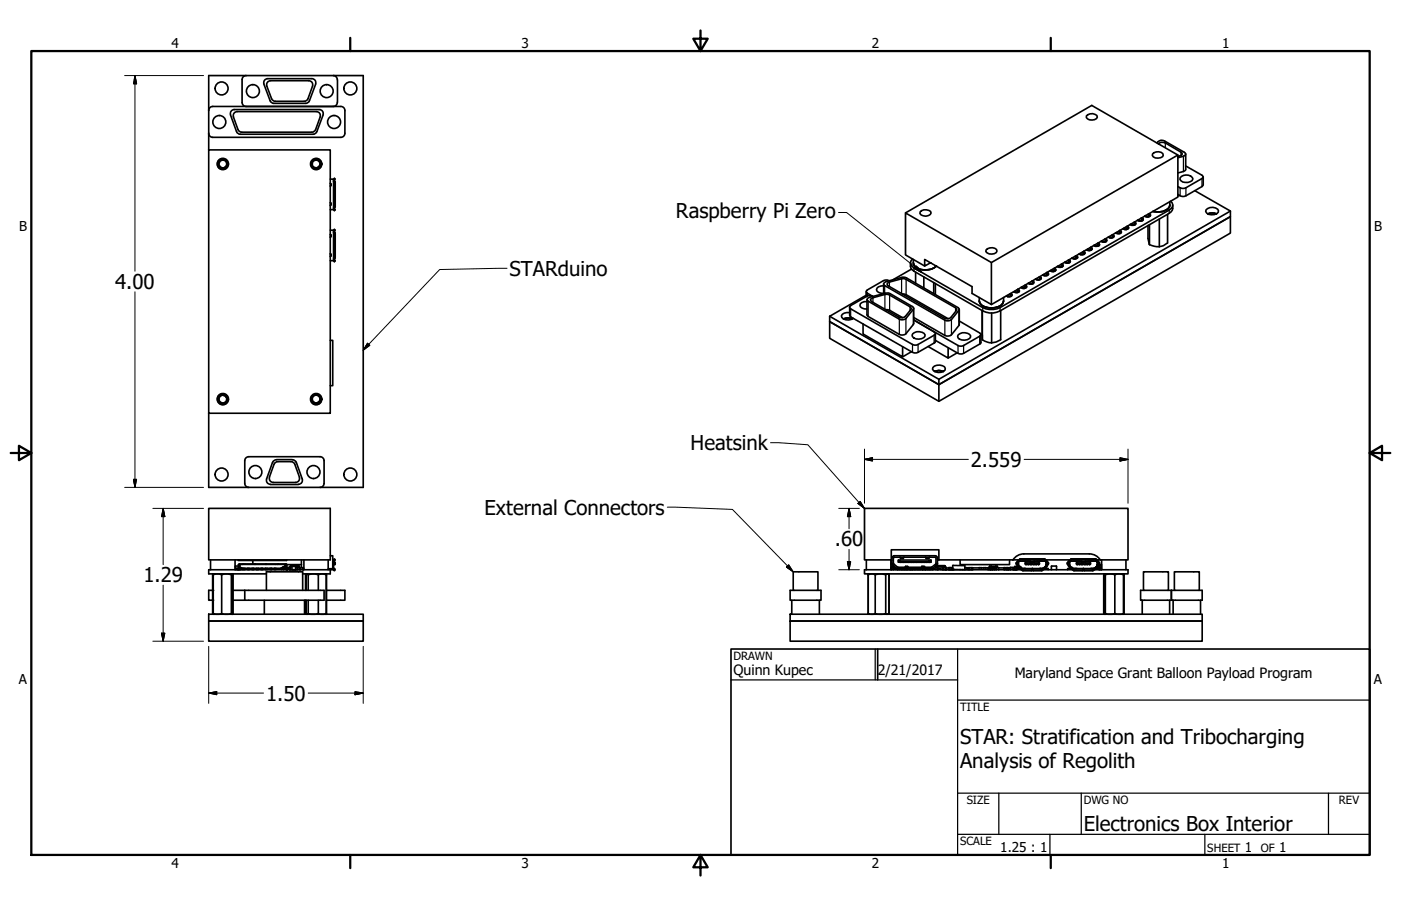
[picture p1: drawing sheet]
<svg xmlns="http://www.w3.org/2000/svg" width="432mm" height="279mm" viewBox="0 0 432 279" stroke-linecap="round" stroke-linejoin="round" font-family="sans-serif">
<!-- layer: Visible (ANSI) -->
<g fill="none" stroke="#000" stroke-width=".51">
<path d="M65.5 32.8h39.5M65.6 32.8a1.24 1.24 0 0 0-1.3 1.3M71.1 35.5l1.8 5.1 .5 .6 .7 .2M71.1 35.4a1.24 1.24 0 0 1 1.1-1.6h26.2a1.24 1.24 0 0 1 1.2 1.6M73.3 39.9l-1.3-3.8a1.24 1.24 0 0 1 1.1-1.7h24.4a1.24 1.24 0 0 1 1.2 1.7l-1.4 3.8M73.4 40l.4 .5 .7 .3M75.9 23.3a1.24 1.24 0 0 0-1.3 1.3v7a1.24 1.24 0 0 0 1.3 1.2M81.3 26l1.9 5.1M81.4 25.9a1.24 1.24 0 0 1 1.1-1.6h13.6a1.24 1.24 0 0 1 1.2 1.6M82.2 26.5l1.7 4.3 .9 .4h9.3l.8-.8 1.4-3.9M83.3 31.1l.4 .6 .7 .2M83.4 24.9a1.24 1.24 0 0 0-1.2 1.7"/>
<path d="M83.4 24.9h11.8a1.24 1.24 0 0 1 1.1 1.7M97.3 40l-.5 .5-.7 .3h-21.6M97.3 26l-1.9 5.1-.8 .7-10.2 .1M99.6 35.5l-1.9 5.1-.5 .6-.7 .2M102.7 23.3a1.24 1.24 0 0 1 1.2 1.2M103.9 31.6a1.24 1.24 0 0 1-1.2 1.2M104 24.6v7M105.1 32.8a1.24 1.24 0 0 1 1.2 1.3M106.3 34.1v7M334.8 35.8a2.39 2.39 0 0 1 3.3-.2l.1 .5a2.12 2.12 0 0 1-3.4 .2zM64.3 46.2h37.5v81.2h-37.5zM64.3 46.2v-22.9h47.7v127h-47.7v-22.9"/>
<path d="M64.3 41.1a1.24 1.24 0 0 0 1.3 1.3M65.5 42.4h39.5M67.6 51l.6 .7M69.8 51.6l-1 .5M69.8 51.6a1.32 1.32 0 0 1-2.2-.5 1.32 1.32 0 0 1 1.6-1.6 1.22 1.22 0 0 1 .6 1.6 1.22 1.22 0 0 1-1.6 .6 1.32 1.32 0 0 0 1.6-.7 1.32 1.32 0 0 0-.6-1.7 1.32 1.32 0 0 0-1.7 .4 1.53 1.53 0 0 0 1.3 2.4M74.1 41.4h22.4M98 51.6l-.9 .1M98.7 51.5a1.47 1.47 0 0 1-2.1 .5 1.47 1.47 0 0 1-.4-2 1.47 1.47 0 0 1 2-.5 1.25 1.25 0 0 1-.2 2.1 1.21 1.21 0 0 0 0-2 1.21 1.21 0 0 0-1.9 .7 1.21 1.21 0 0 0 1.4 1.5 1.31 1.31 0 0 0 1.5-1.4l-.3 1.1M101.8 56.5l.2 .3-.2 .6M101.8 55.2h1v.7M101.8 56.6v.7M102.8 55.9l.5 .1-.1 7.9h-.4z"/>
<path d="M102.8 55.2l.3-.2 .2 .2-.5 .4M102.9 55.9l.2 .3v7.5l-.2 .2M106.3 41.1a1.24 1.24 0 0 1-1.2 1.3M355.2 47.5a2.28 2.28 0 0 1 3.2-.1l.1 .5a2.08 2.08 0 0 1-3.3 0zM356.9 43.7l-.3 .4M357.1 44.3v.1M359 43.5l6.1 3.5M359.2 44.1l5.1 3.1 .1 .4-.3 .3-1.1 .4M363 47.8l-26.5-15.3-57.4 33.2M364.1 54.4a2.36 2.36 0 0 1 3.6 .8 2.4 2.4 0 0 1-4 .1zM364.7 48.2l-1.7 .4M364.7 52.9l-1.7 .4"/>
<path d="M365.4 51.2l5.4 3.2v.3l-.3 .4-5 2.8a2.29 2.29 0 0 1-2.5-.4M368.2 58.8l11 6.3v1.7l-89.8 51.8 89.8-51.8v5.1l-89.8 51.9M370.8 57l-.3 .5-5 2.9a2.16 2.16 0 0 1-2.5-.5M101.8 78.2l.2 .3-.2 .6M101.8 72.3l.2 .2-.2 .7v-.9M101.8 71h1v.7M101.8 62.5l.2 .2-.2 .7v-.9M101.8 78.3v.8M101.8 64.6h1M102.8 79.7v.7l.3 .3 .2-.2-.5-.5M102.8 71.7l.5 .1-.1 7.9h-.4zM102.8 71l.3-.3 .2 .2-.5 .5"/>
<path d="M102.8 63.9v.7l.3 .4 .2-.3-.5-.4M102.9 71.7l.2 .2v7.5l-.2 .3M283.6 65.3a2.39 2.39 0 0 1 3.2-.1l.2 .5a2.09 2.09 0 0 1-3.5 .1zM303.9 77.1a2.39 2.39 0 0 1 3.2-.1l.2 .5a2.19 2.19 0 0 1-3.5 .1zM331.4 79l.4 .2-.3 .5-.9-.3M331.7 78.9l.5 .5a1.22 1.22 0 0 1-1.8 .2M333.7 77.7l.3 .2-.3 .5-.8-.2M333.9 77.5l.5 .6a1.28 1.28 0 0 1-1.8 .2M335.9 76.4l.4 .2v.3l-.8 .2-.3-.3M336.2 76.3l.4 .5a1.22 1.22 0 0 1-1.7 .2M338.2 75.1l.3 .2-.3 .5-.8-.2M338.4 75l.5 .5a1.28 1.28 0 0 1-1.8 .2"/>
<path d="M340.4 73.8l.4 .5-.4 .2-.8-.2M340.7 73.7l.4 .5a1.22 1.22 0 0 1-1.7 .2M342.6 72.5l.4 .2v.3l-.4 .2-.7-.2M342.9 72.4l.4 .6a1.14 1.14 0 0 1-1.7 .1M344.9 71.2l.3 .5-.3 .2-.8-.2M345.1 71.1l.5 .5a1.28 1.28 0 0 1-1.7 .2M347.2 69.9l.3 .2v.3l-.8 .2-.4-.2M347.4 69.8l.5 .6a1.22 1.22 0 0 1-1.8 .1M349.4 68.6l.4 .2v.3l-.4 .2-.8-.2M349.6 68.5l.4 .2 .1 .3a1.22 1.22 0 0 1-1.7 .2M351.7 67.3l.3 .2v.3l-.3 .2-.9-.2M351.9 67.2l.4 .2 .1 .4a1.28 1.28 0 0 1-1.8 .1"/>
<path d="M353.8 69.5v4l.5 1.9M353.9 66l.4 .2v.3l-.4 .2-.8-.2M354.1 65.9l.4 .2 .1 .4a1.14 1.14 0 0 1-1.7 .1M354.3 75.4l1.5 .5 1.5 .2M354.3 69.3v6.1M357.3 67.6v8.5M359.9 66.1v8.8a4.3 4.3 0 0 1-2.6 1.2M360.6 62.2a2.72 2.72 0 0 1-3.2 3.1l-2.1-.1M360.8 62a1.54 1.54 0 0 1 .6 1.5 1.54 1.54 0 0 1-1 1.3l-52.2 30.1a6.2 6.2 0 0 1-5.3 0l-21.2-12.3a1.6 1.6 0 0 1-.5-2.7M361.4 64.3l-.1 .5-.9 1-52.2 30.1a5.7 5.7 0 0 1-5.3 0l-21.2-12.3-1-.9-.1-.6M363.4 60.2l-.4 .3M371.7 64.7a2.47 2.47 0 0 1 3.8 .3 1.69 1.69 0 0 1-2.1 1.2l-1.5-.5-.3-.5z"/>
<path d="M372.2 66a2.96 2.96 0 0 1 2.7 0M379.2 65.1l-89.8 51.9v1.6l-33.7-19.4M101.8 80.4h1M255.7 99.2l33.7 19.4v5.2l-33.7-19.5zM255.7 97.5v1.7M255.7 97.5l33.7 19.5M260 98.4a3.1 3.1 0 0 1 2.7 0M261.9 96.4a2.19 2.19 0 0 0-2.6 1 2.02 2.02 0 0 0 3.1 1.1l.6-.3M262.2 97.7l19 10.9M266 99.9v3.1l12.2 7v-3.1M267 91.1l-11.3 6.4M267.2 93a1.73 1.73 0 0 0-2.2 1.2 1.87 1.87 0 0 0 2.2 1.1"/>
<path d="M267.6 92.9l9.6 5.5M267.6 97.6l9.6 5.5M268.7 93l8.3 4.8M272.4 88.1a1.85 1.85 0 0 0-2.3 1.2 1.9 1.9 0 0 0 2.3 1.2M272.7 88.1l18.5 10.6M272.7 90.8l-3.7 1M272.9 90.4l-4.9 1.3M273.7 88.1l17.3 10M274.1 86.6a1.8 1.8 0 0 0-1.8 0l-5.3 3.1v.4l.3 .3 1.7 1a1.97 1.97 0 0 0-1.9 0l-4.9 2.8-.3 .4v.3l19.8 11.5 1.3-.2 4.9-2.8 .4-.3v-.4l-6.7-4 14.2 8 1.2-.1 5.3-3.2v-.4l-.4-.3-6.2-3.7M274.2 95.7l4 2.3M274.2 91l6.3 3.6M274.3 90.6l6.9 4"/>
<path d="M277.9 86l-3.8 1M278 85.5l-5 1.4M279.3 90.9l12.9 7.4M279.3 86.2l15.2 8.7M279.4 85.7l15.9 9.2M280.7 95.4l-1.7 2.2M280.9 83l-5.8 3.4M281.5 80a2.52 2.52 0 0 0 2.3 3.1 5.6 5.6 0 0 0 4.8-1.1M281.5 95.4l-2.3 2.8M281.6 97.9l9.6 5.5M282.2 83.9v3.4M284.7 85.4v3.4"/>
<path d="M286.8 81l-1.8 1v-2l14.6 8.4v2.1l6 3.4v-12.9l-26.5-15.3v12.9l5.9 3.4M287.8 87.1v3.5M288.3 87.4v3.4M294.8 95.8l-1.7 2.1M295.5 95.7l-2.3 2.9M301.8 91.8a2.52 2.52 0 0 0 2.6 3.1 4.9 4.9 0 0 0 4.7-1.4l.2-1.7M302.7 95.8l.1 9M305.6 81l57.4-33.2v13l-57.4 33.1M305.6 96.5v9.2M308.4 95.8v9l-1.4 .7-1.4 .2M311.2 90.7l.4 .2v.2l-.3 .2-.8-.2M311.5 90.6l.3 .1 .1 .4a1.22 1.22 0 0 1-1.7 .1"/>
<path d="M313.5 89.3l.3 .2v.4l-.3 .1-.8-.1M313.7 89.2l.5 .6a1.28 1.28 0 0 1-1.8 .2M315.7 88.1l.4 .2v.2l-.4 .2-.8-.2M316 87.9l.4 .2v.4a1.14 1.14 0 0 1-1.7 .1M317.9 86.7l.4 .2v.3l-.3 .2-.8-.2M318.2 86.6l.4 .6a1.22 1.22 0 0 1-1.7 .2M320.2 85.5l.3 .2-.3 .5-.8-.3M320.4 85.3l.5 .3v.3a1.21 1.21 0 0 1-1.7 .1M322.5 84.2l.3 .2v.2l-.3 .2-.9-.2M322.7 84l.5 .6a1.22 1.22 0 0 1-1.8 .2M324.7 82.9l.4 .2v.3l-.4 .2-.8-.3M324.9 82.7l.5 .6a1.31 1.31 0 0 1-1.7 .2"/>
<path d="M327 81.6l.3 .2-.3 .4-.9-.2M327.2 81.5l.4 .2 .1 .3a1.37 1.37 0 0 1-1.8 .2M329.2 80.3l.4 .2v.3l-.4 .2-.8-.2M329.4 80.1l.5 .6a1.22 1.22 0 0 1-1.7 .2M101.8 105h.8v13.9h-.8M280.9 108.5l-2.7 1.5M281.3 102.9a2.66 2.66 0 0 1 3.8 .4 1.6 1.6 0 0 1-1.9 1.3 1.7 1.7 0 0 1-2.1-1.2zM281.5 100.1l-2.3 2.8M286.1 106.9l6.1 3.5v-3.1M287.5 113.3a2.47 2.47 0 0 1 3.8 .3v.5l-.5 .5a3.1 3.1 0 0 0-2.8 0 3.1 3.1 0 0 1 2.8 0 2.62 2.62 0 0 1-3.4-.7zM287.9 105.8l-4.9 2.8M288.3 105l7 4"/>
<path d="M295 108.8l-2.8 1.6M295.3 103.3a2.66 2.66 0 0 1 3.8 .3 1.6 1.6 0 0 1-1.9 1.3 1.7 1.7 0 0 1-2.1-1.2zM295.5 100.4l-2.3 2.9M301.9 106.1l-4.9 2.9M302.7 102.9l.1 1.9M302.8 104.8l1.4 .7 1.4 .2M68.4 121.5a1.46 1.46 0 0 1 1.8 1.1 1.46 1.46 0 0 1-1 1.8 1.46 1.46 0 0 1-1.8-1.1l.2-.9a1.17 1.17 0 0 1 1.4-.5 1.22 1.22 0 0 0-1.4 1.4 1.22 1.22 0 0 0 1.8 .8 1.22 1.22 0 0 0 .1-2 1.45 1.45 0 0 0-2.1 .1M68.4 121.6l-1 .6M69 122l.7 .5M96.3 122.2a1.31 1.31 0 0 1 2.2 .1 1.31 1.31 0 0 1-1 2 1.21 1.21 0 0 0 1.1-1.6 1.21 1.21 0 0 0-1.8-.7 1.21 1.21 0 0 0-.2 2 1.37 1.37 0 0 0 2.3-.5 1.5 1.5 0 0 1-2.1 .9 1.5 1.5 0 0 1-.5-2.2zM96.7 124l.8 .3M64.3 156.8h37.5v15.9h-37.5z"/>
<path d="M82.2 147.7a1.24 1.24 0 0 0 1.1 1.7M83.3 149.4h8.7M84 142.6l-1.8 5.1M85.2 141.8l-.7 .2-.5 .6M85.2 141.7h4.9M85.6 142.4l-.7 .2-.4 .6-1.4 3.9a1.24 1.24 0 0 0 1.1 1.7h6.9M85.7 142.4h4l.7 .2 .5 .6 1.4 3.9a1.24 1.24 0 0 1-1.2 1.7M90.1 141.8l.7 .2 .5 .6M91.3 142.6l1.8 5.1a1.24 1.24 0 0 1-1.1 1.7M98.6 140.8a1.24 1.24 0 0 1 1.3 1.3l-.1 7.4a1.24 1.24 0 0 1-1.2 .8M98.7 140.8h-22a1.24 1.24 0 0 0-1.3 1.3l.1 7.4a1.24 1.24 0 0 0 1.2 .8M64.9 172.7v3"/>
<path d="M65.5 177.2v12M65.7 177.2a3.5 3.5 0 0 1 2.6 0M65.7 177.2h-.2M65.7 177.2v12M65.8 177l-.3 .2M65.8 177l-.1 .2M68.3 177.2a4.5 4.5 0 0 1 3 0M68.3 177.2v12M71.3 177.2l.2-.2 .2 .2v12l-.1 .2-.3-.2M71.3 177.2v12M71.5 177l.3 .2v12l-.2 .2M72.5 172.7v3"/>
<path d="M72.5 175.6h.1M72.5 174.6v1M72.5 174.6v.1M72.6 174.6h.9M73.2 175.6v.1M73.2 175.3h-.3v.4M73.4 172.7v.1h14.9v-.1M73.5 175.3h-.3v.3h.4M73.5 175.5v.1M73.5 175.6h.1M73.5 175.5l.1 .2M73.7 174.2l.1 1.4"/>
<path d="M73.7 174.1v.1M73.8 174.1l-.1 .1M73.8 173.9l-.3 .3v1.3M73.8 173.9h14.3l.4 .3M73.8 175.6l.4 .1M73.8 175.3h.6M73.9 174.1l-.1 1.2v-1.2h1.1M73.9 175.1h.5v.2M74.4 175.3h.3v.4M74.7 175.3h10.3M74.9 173.9l3.6 .2M75 175.3v.4"/>
<path d="M75 175.6h.4M75.4 175.3v.4M76.4 175.3v.4M76.4 175.6h.4M76.8 175.3v.4M77.7 175.3v.4M77.7 175.6h.5M77.9 172.8v1.1M78.2 175.3v.4M78.5 173.9h.2M78.7 174.1h3.2M79.1 175.3v.4"/>
<path d="M79.1 175.6h.5M79.6 175.3v.4M80.5 175.3v.4M80.5 175.6h.4M80.9 175.3v.4M81.9 173.9l.2 .2M81.9 175.3v.4M81.9 175.6h.4M82.1 173.9l3.6 .2M82.3 175.3v.4M83.2 175.3v.4M83.2 175.6h.5"/>
<path d="M83.7 175.3v.4M84.6 175.3v.4M84.6 175.6h.4M85 175.3h3M85 175.3v.4M85.7 173.9l2.4 .2M87.2 175.1v-.3h.4v.3M87.8 175.1l.2 .2M88 174.1h-.2v1h-1.1l-.1 .2M88.2 174.1v1.4l-.9 .2M88.2 174.1h-.2v1.2M88.3 175.5h-1.6v.2"/>
<path d="M88.4 175.1h.6M88.4 175h.9M88.4 174.2v1.5M88.4 174.1h4.5M88.5 175.5l-.2 .2M88.6 175.3h.6v.4v-.4zM88.6 175.3v.3zM89 175.1h.3M89 175.1v.2M89.5 175.7h.1M89.5 175.7v-1h2.1v1M89.5 174.5v.1"/>
<path d="M89.5 174.8h-.2v.9M89.6 174.5h-.1M89.6 174.4h2.5M89.9 174.6v.1M90 174.7v1h1.1v-1M91.6 174.8h.6M91.6 175.7h-.1M91.6 174.6h-1.7h-.4v.2M91.6 174.8v.2M91.7 174.6h.5v.2M91.7 174.6l-.1 1M92 174.5h.1"/>
<path d="M92.1 174.5v.1M92.2 174.8l.1 .9M92.2 174.8v.9M92.3 175.1h1v.6M92.3 175.1h.3M92.6 175.1h.1M92.6 175.7h.1M92.6 175.1v.6M92.9 172.7v2.4M93.3 175.3l.2 .3zM93.4 175.1h.1M93.4 175.7h.1"/>
<path d="M93.5 175.3h.2M93.7 172.7v3M94.2 177.2v4.9M94.4 177.1l-.2 .1M94.6 177l-.4 .2M95 177.2a4.9 4.9 0 0 1 3.1 0M95 177.2l-.3-.2-.3 .2v4.9M95 177.2v4.9M98.1 177.2a2.99 2.99 0 0 1 2.4 0M98.1 177.2v4.9M100.4 177l.2 .2v12l-.2 .2M100.5 177.1l-.2-.1 .2 .2"/>
<path d="M100.5 177.2v12M101.2 172.7v3M101.8 175.7h-37.5v1.3h17.8M101.8 171.4h.8v4h-1.4M101.8 175.7v1.3h-8.5M101.8 175.7h1M102.6 172.7h.2v3M102.8 173.4l.5 .1v.6h-.5M102.8 172.7l.3-.4 .2 .3-.5 .4M102.8 175.3l.5 .5-.2 .2-.3-.3M102.9 173.4l.2 .2-.2 .5M267 172.7v3"/>
<path d="M267.6 177.2a2.42 2.42 0 0 1 2.1 0M267.6 177.2v12M267.8 177l-.2 .2M268 177l-.3 .1M269.7 177.2a5.3 5.3 0 0 1 3.3 0M269.7 177.2v12M273 177.2l.5-.2 .5 .2M273 177.2v12M273.6 177l.4 .2M274 177.2v12M274.6 175.3h.1M274.6 173.9h.3"/>
<path d="M274.6 172.8h.3M274.6 172.7v3M274.7 172.7v-3.2h14.7v3.2M274.7 172.7h-8.3v-15.9h81.3v15.9h-8.6M274.7 172.7h.2M274.9 174.9l-.1 .3M274.9 175.7l.1-3.6 .2-.5 .4-.2h12.9l.4 .7v3.6M274.9 175l-.3 .3M274.9 175.6l-.3 .1M275 173.7l.2 .5M275.1 174.2l1.3 1.1M275.3 174.4v.4h-.4"/>
<path d="M275.3 175.2h.4M275.3 172.1v1.6M275.3 174.8v.9M275.4 174.4v.5l.4 .5h12.2l.4-.5 .1-.5M275.4 173.7l1.4 1.2h10.3l1.4-1.2M275.4 172.1l.2-.3h12.6l.3 .3v1.6M275.5 175.7v-.2h1h-.4v.2M276.3 175.2l.5 .2M276.5 175.4v.2h.8v-.2M276.6 175.6v.1M276.9 172.8l10-.1 .1 .6-10.1 .1zM277.2 171.8l.4 .5h.8l.3-.5"/>
<path d="M277.3 175.5h.1M277.4 173.3h.3M277.4 175.4v.3M277.7 175.6h.2M277.7 175.4v.3M277.7 175.6h.1M277.9 173.3h.3M277.9 175.4v.3M278.2 175.6h.2M278.2 175.4v.3M278.4 173.3h.3M278.4 175.4v.3"/>
<path d="M278.7 175.6h.2M278.7 175.4v.3M278.9 173.3h.2M278.9 175.4v.3M279 174.9l.1-.2h.7v.2M279.1 175.6h.3M279.1 175.4v.3M279.4 173.3h.3M279.4 175.4v.3M279.7 175.4v.3M279.8 173.3h.4M279.8 175.4v.3"/>
<path d="M279.8 175.6h-.1M280.2 175.5h.2M280.2 175.4v.3M280.4 173.3h.3M280.4 175.4v.3M280.7 175.4v.3l.2-.2M280.9 173.3h.3M280.9 175.4v.3M281.2 175.5h.2M281.2 175.4v.3M281.2 175.5v.2M281.4 173.3h.3"/>
<path d="M281.4 175.4v.3M281.7 175.5h.2M281.7 175.4v.3M281.9 173.3h.3M281.9 175.4v.3M282.2 175.4v.3M282.4 173.3h.3M282.4 175.4v.3M282.7 175.4v.3M282.9 173.3h.2M282.9 175.4v.3M283.1 175.4v.3"/>
<path d="M283.4 173.3h.3M283.4 175.4v.3M283.7 175.4v.3M283.8 173.3h.4M283.8 175.4v.3M284 174.9l.1-.2h.6l.1 .2M284.2 175.4v.3M284.3 175.4v.3zM284.4 173.3h.3M284.4 175.4v.3M284.7 175.4v.3M284.9 173.3h.3"/>
<path d="M284.9 175.4v.3M285.1 171.8l.3 .5h.9l.3-.5M285.2 175.4v.3M285.2 175.4v.2zM285.4 173.3h.3M285.4 175.4v.3M285.7 175.4v.3M285.9 173.3h.3M285.9 175.4v.3M286.2 175.4v.3M286.4 172.9v.3zM286.4 173.3h.3"/>
<path d="M286.4 175.4v.3M286.5 175.4v.2h.8v-.2M286.7 175.6v.1M286.8 173.4h.1M287.5 175.4v.3M287.5 175.2l-.4 .2M287.6 175.4v.3M288.4 174.6h.1M288.5 174.4l-.1 .4M288.7 174.2l-1.2 1.1M288.9 175.6l.3 .1M288.9 173.7l-.2 .5"/>
<path d="M288.9 175l.3 .3M288.9 174.6h2.4v.2h-2.8v.9M288.9 174.4h2.3M288.9 172.7h25M289.2 175.3h.8v.4M290.4 175.1h1.3M290.4 175.1v.6M290.4 175.7h.1M290.5 175.1h-.1M290.8 175.1v.6h.6v-.6M291.2 174.5h.1M291.3 174.5v.1"/>
<path d="M291.3 175.1v-.3l.2 .3M291.7 175.7h.1M291.7 175.1v.6M292.2 175.7h.1M292.2 175.1v.6M292.3 175.1h-.1M292.3 175.1h1.2M292.8 175.1h-.3v.6h.7v-.6M293.5 175.1h.1M293.5 175.7h.1M293.5 175.1v.4M293.5 175.6v.1"/>
<path d="M293.6 174.4v1.2l3.7 .1 .1-1.2M293.6 175.5l-.2 .1h.8M293.7 174.4h3.6M293.7 174.4h.1M293.8 175.7h-.1M293.8 175.6v.1M295.9 172.7v1.4h15.2v-1.4M295.9 175.6v.1M296.7 175.6v.1M297.4 175.6l.2 .1M297.4 175.1h.7M298.1 175.7h-.1"/>
<path d="M298.1 175.1v.6M298.5 175.1h-.5M298.8 175.1v.6h.7v-.6M299.8 175.1v.6M301.8 175.1h.7M302.5 175.1h.1M303.1 175.1h.1M303.1 175.1h.7M303.9 175.1h.1M304.6 175.1h-6.1v.6M305.3 175.1h.5M305.3 175.7h.1"/>
<path d="M305.3 175.1h-.8l.1 .6M305.3 175.3h.6v.3h-.6zM305.3 175.1v.2h-.3v.4M305.3 175.6v.1M305.5 174.6v.1M305.5 174.6h-.4l-.2 .5M305.6 175.1v-.5h1.2v.5M305.8 175.7h.1M305.8 175.1h.1M305.8 175.1v.2M305.8 175.6v.1M305.9 175.6v.1"/>
<path d="M305.9 175.3h.3v.4M306.6 175.1l-.1 .6M306.8 174.6h.5l.1 .5M306.9 174.6l-.1 .1M307 175.7h.1M307.1 175.1h-1.3M307.1 175.1h.7v.6M307.1 175.1v.6M307.8 175.1h.1M307.8 175.7h.1M309.3 175.1h.1M309.4 175.1h1.2"/>
<path d="M309.4 175.1h.1M309.6 175.1v.2M309.7 175.1h-1.9M309.7 175.3h.6v.3h-.6zM309.7 175.6l-.1 .1M309.7 175.3h-.3v.4M310.3 175.6l.1 .1M310.3 175.3h.3v.4M310.4 175.7h.1M310.4 175.3v-.2h.5v.6M310.6 175.1h.1M310.9 175.7h.1"/>
<path d="M310.9 175.1h.1M311.4 175h1.3M311.5 175v.7M311.5 175.1h.1M312.2 175.1h.1M312.2 175.7h.1M312.2 175.1h-1.2v.6M312.2 175.1v.6M312.4 175.7h.1M312.4 175.1h.1M312.7 175.1v.6h.6v-.4h1M312.7 175.1h.2"/>
<path d="M312.8 174.7l-.1 .4M312.8 174.7h.8M313.2 174.7v.4M313.2 173.5l.7-.1v.7h-.7zM313.3 175.1v.2M313.3 175.1h.1M313.5 173.4h.1M313.5 174.1v.1M313.5 174.3l1 1.2 .4 .2M313.6 173.4l-.2 .2 .2 .5M313.6 175.1h-1.2v.6M313.6 175.1v.2"/>
<path d="M313.6 175.1h.4M313.7 175.1h.1M313.8 175.1h-.2M313.9 174.3l.1 .2M313.9 173.4v.8M313.9 174.5l.8 .8M314.2 173l-.3 .3M314.2 172.7l-.5 .2-.2 .4M314.2 172.8l.1-.2h7.8l.1 .2M314.3 172.4l7.6-.1 .3 .2v.5h-8zM314.7 175.2l.2 .1M314.9 175.7h-48.5v1.3h81.3v-1.3h-10.5"/>
<path d="M314.9 175.3h1M314.9 175.3h6.5h-1M314.9 175.7h.1M315 175.3v.5l.3 .2h2.6l.2-.2v-.5M315 175.6l.3 .2h2.6l.2-.2 .4 .2h2.6l.2-.2M315.2 173h.1M316 173.6v.3M316 173.9l.3 .2v-.2h.5v.2h.3v-.2h.5v.2h.3v-.2h.5v.2h.4v-.2h.4v.2h.3v-.2h.5v.2M316.2 173.4l-.2 .2M316.2 173.4h3.9M316.3 174h.5M317.1 174h.5"/>
<path d="M317.5 173.4v-.4h-3.2l-.4 .5M317.6 173v.4M317.6 173.3h1.1M317.9 174h.5M318.1 175.7h.1M318.2 175.3v.5l.3 .2h2.6l.2-.2v-.5M318.7 173v.4M318.8 174h.4M319.5 174h.5M320 174.1h.1M320.1 173.4l.3 .2M320.4 173.9l-.3 .2"/>
<path d="M320.4 173.6v.3M321.1 173h.1M321.3 175.7h9.5M321.6 175.2l-.2 .1M322 173h-3.2v.4M322 173l.5 .5h.6v.6h-.4M322.1 175.3h.9v.4M322.2 172.7l.4 .2 .2 .4M322.2 173l.3 .3M322.4 174.5l-.8 .8M322.4 172.7h7.3M322.5 174.3l-.1 .2"/>
<path d="M322.5 174.1h.2M322.5 173.4v.8M322.7 173.4l.2 .2-.2 .5M322.8 174.3l-.2 .5-1.2 .9M322.8 173.4h.1M322.8 174.1v.1M324 174.6v1M324.1 174.6h1.5M324.1 175.6h.1M324.1 174.6v.1M325.6 174.7v.9M329 173.5l.6-.1v.7h-.6z"/>
<path d="M329.2 173.4h.1M329.2 174.1v.1M329.2 174.3l1 1.2 .5 .2M329.4 173.4l-.2 .2 .2 .5M329.6 174.3l.1 .2M329.6 173.4v.8M329.7 174.5l.8 .8M329.9 173l-.3 .3M329.9 172.7l-.5 .2-.2 .4M329.9 172.8l.1-.2h7.8l.1 .2M329.9 173h8M330 175.3h-.9v.4"/>
<path d="M330 173l-.4 .5M330.1 173h3.2v.4M330.5 175.2l.2 .1M330.8 175.3v.5l.2 .2h2.6l.3-.2v-.5M330.8 175.6l.2 .2h2.6l.3-.2 .3 .2h2.6l.3-.2M331 173h.1M331.7 175.3h-1.1h6.6M331.7 173.6v.3M331.8 173.9l.2 .2M332 174.1h.1M332 173.4h3.9M332 173.4l-.2 .2"/>
<path d="M332 174h.5M332.9 174h.4M333.4 173.3h1.1M333.4 173v.4M333.7 174h.4M333.9 175.7h.1M333.9 175.3v.5l.3 .2h2.6l.3-.2v-.5M334.5 173v.4M334.5 174h.5M335.3 174h.5M335.7 170.8l-20.7 .1-1.6 .6-1.2 1.2M335.8 170.8l1.6 .4 1 .6 .7 .9"/>
<path d="M335.9 173.4l.2 .2M336.1 173.9l-.3 .2v-.2h-.5v.2h-.3v-.2h-.5v.2h-.4v-.2h-.4v.2h-.4v-.2h-.4v.2h-.4v-.2h-.5v.2M336.1 173.6v.3M336.2 175.3h1M336.8 173h.1M337.1 175.7h.1M337.4 175.2l-.2 .1M337.8 173h-3.2v.4M337.8 173l.4 .5h.6v.6h-.3M337.8 175.3h1M337.9 173l.3 .3M337.9 172.7l.5 .2 .2 .4"/>
<path d="M337.9 172.8l-.2-.5h-7.6l-.2 .7M337.9 172.8v.2M338.1 174.5l-.7 .8M338.1 172.7h1M338.2 174.3l-.1 .2M338.2 174.1h.3M338.2 174.9v.4M338.2 173.4v.8M338.3 174.8l.2 .5M338.5 173.4l.1 .2-.1 .5M338.6 173.4h.1M338.6 174.1l.9 .1"/>
<path d="M338.8 175.6h.1M338.8 175.3v-.5h.3v.8h.4M338.8 175.6l.3 .1M338.8 175.3v.4M339.5 174.3h-.9l-.2 .5-1.2 .9M339.5 174.8v.9M339.5 172.7v3M340.4 177l-.2 .2v12l.2 .2M340.5 177h-.1M340.7 177.2a4.3 4.3 0 0 1 2.9 0M340.7 177.2l-.2-.2-.2 .2v12l.1 .2 .3-.2M340.7 177.2v12"/>
<path d="M343.6 177.2a3.6 3.6 0 0 1 2.7 0M343.6 177.2v12M346.1 177h.1M346.1 177l.2 .2M346.1 177l.4 .2v12M346.3 177.2v12M347 172.7v3M64.3 189.4h47.7v2.1h-47.7zM64.3 191.5h47.7v6.2h-47.7zM65.5 189.2l.3 .2-.1-.2M65.5 182.1h-1.2v3h1.2M65.5 189.2l.2 .1"/>
<path d="M65.7 189.2l.7 .2 1.9-.2M68.3 189.2l.8 .2 2.2-.2M71.8 182.1h28.1v3h-28.1M75.4 182.1v3M81.5 185.1v4.3M82.1 182.1v-5.8h11.2v5.8M93.9 185.1v4.3M94.2 185.1v4.1l.4 .2M94.4 185.1v4.1l.1 .2 .5-.2M95 189.2l.8 .2 2.3-.2M95 185.1v4.1M98.1 189.2l.6 .2 1.8-.2"/>
<path d="M98.1 185.1v4.1M100.3 189.4h.1M100.5 189.3l-.2 .1M100.5 189.2l-.2 .2M100.6 182.1h5.7v3h-5.7M243.5 189.4h127v2.1h-127zM243.5 191.5h127v6.2h-127zM243.5 182.1h9.5v3h-9.5zM244 185.1v4.3M244.5 182.1v-5.8h7.6v5.8M252.5 185.1v4.3M267.6 189.2l.6 .2 1.5-.2"/>
<path d="M267.6 189.2l.2 .2M267.6 189.2l.4 .2M269.7 189.2l.9 .2 2.4-.2M273 189.2l.2 .2 .8-.2M273.9 189.2h.1M274 189.2l-.4 .2M340.4 189.4h.1M340.7 189.2l.7 .2 2.2-.2M343.6 189.2l.7 .2 2-.2M346.1 189.4h.1M346.3 189.2l-.2 .2M346.5 189.2l-.4 .2"/>
<path d="M346.5 189.2l-.3 .1M352 185.1v4.3M352.4 182.1v-5.8h7.7v5.8M360.5 185.1v4.3M361 182.1v3h-9.5v-3h19v3h-9.4v-3M361.6 185.1v4.3M361.9 182.1v-5.8h7.7v5.8M370 185.1v4.3"/>
<circle cx="67.6" cy="37.6" r="2"/>
<circle cx="68.3" cy="27.3" r="2"/>
<circle cx="77.9" cy="28.1" r="2"/>
<circle cx="100.7" cy="28.1" r="2"/>
<circle cx="103" cy="37.6" r="2"/>
<circle cx="108" cy="27.3" r="2"/>
<circle cx="68.7" cy="50.6" r="1.75"/>
<circle cx="68.7" cy="50.6" r="1.62"/>
<circle cx="97.4" cy="50.6" r="1.75"/>
<circle cx="97.4" cy="50.6" r="1.62"/>
<circle cx="68.7" cy="123.1" r="1.75"/>
<circle cx="68.7" cy="123.1" r="1.62"/>
<circle cx="97.4" cy="123.1" r="1.75"/>
<circle cx="97.4" cy="123.1" r="1.62"/>
<circle cx="68.3" cy="146.3" r="2"/>
<circle cx="78.7" cy="145.6" r="2"/>
<circle cx="96.6" cy="145.6" r="2"/>
<circle cx="108" cy="146.3" r="2"/>
</g>
<g fill="#000">
<circle cx="102.8" cy="55.6" r=".25"/>
<circle cx="102.8" cy="64.3" r=".25"/>
<circle cx="102.8" cy="71.4" r=".25"/>
<circle cx="102.8" cy="80" r=".25"/>
<circle cx="65.8" cy="177" r=".25"/>
<circle cx="71.5" cy="177" r=".25"/>
<circle cx="73.7" cy="175.7" r=".25"/>
<circle cx="74.4" cy="175.3" r=".25"/>
<circle cx="88.3" cy="175.7" r=".25"/>
<circle cx="88.4" cy="175.6" r=".25"/>
<circle cx="90" cy="175.7" r=".25"/>
<circle cx="90.3" cy="175.7" r=".25"/>
<circle cx="90.6" cy="175.7" r=".25"/>
<circle cx="90.9" cy="175.7" r=".25"/>
<circle cx="91.6" cy="175.6" r=".25"/>
<circle cx="91.7" cy="174.9" r=".25"/>
<circle cx="102.8" cy="175.3" r=".25"/>
<circle cx="102.8" cy="173" r=".25"/>
<circle cx="274.6" cy="175.3" r=".25"/>
<circle cx="276.1" cy="175.5" r=".25"/>
<circle cx="277.1" cy="172.8" r=".25"/>
<circle cx="279.1" cy="174.7" r=".25"/>
<circle cx="284.1" cy="174.7" r=".25"/>
<circle cx="284.7" cy="174.7" r=".25"/>
<circle cx="291.3" cy="175.7" r=".25"/>
<circle cx="292.8" cy="175.1" r=".25"/>
<circle cx="292.8" cy="175.7" r=".25"/>
<circle cx="312.9" cy="175.1" r=".25"/>
<circle cx="312.9" cy="175.7" r=".25"/>
<circle cx="313.2" cy="175.7" r=".25"/>
<circle cx="314.2" cy="174.7" r=".25"/>
<circle cx="314.3" cy="175.3" r=".25"/>
<circle cx="314.3" cy="174.8" r=".25"/>
<circle cx="314.4" cy="174.9" r=".25"/>
<circle cx="315.8" cy="175.3" r=".25"/>
<circle cx="316" cy="173" r=".25"/>
<circle cx="316.7" cy="173" r=".25"/>
<circle cx="319.7" cy="173" r=".25"/>
<circle cx="320.4" cy="173" r=".25"/>
<circle cx="320.5" cy="175.3" r=".25"/>
<circle cx="321.9" cy="174.9" r=".25"/>
<circle cx="330.1" cy="174.9" r=".25"/>
<circle cx="331.5" cy="175.3" r=".25"/>
<circle cx="331.7" cy="173" r=".25"/>
<circle cx="332.4" cy="173" r=".25"/>
<circle cx="335.4" cy="173" r=".25"/>
<circle cx="336.1" cy="173" r=".25"/>
<circle cx="336.3" cy="175.3" r=".25"/>
<circle cx="337.7" cy="174.9" r=".25"/>
<circle cx="338.2" cy="174.2" r=".25"/>
<circle cx="338.2" cy="174.3" r=".25"/>
<circle cx="340.5" cy="177" r=".25"/>
<circle cx="65.5" cy="182.1" r=".25"/>
<circle cx="65.5" cy="185.1" r=".25"/>
<circle cx="65.8" cy="189.4" r=".25"/>
<circle cx="71.5" cy="189.4" r=".25"/>
<circle cx="100.3" cy="189.4" r=".25"/>
<circle cx="340.5" cy="189.4" r=".25"/>
</g>
<!-- layer: Visible Narrow (ANSI) -->
<g fill="none" stroke="#000" stroke-width=".38">
<path d="M357.1 44.3v.1M359.2 44.1v1.4M363.7 57.9v2.5M364 46.9v1M364.7 48.2v4.7M365.5 57.9v2.5M370.5 55.1v2.4M360.4 64.8v1M262.2 95.2v2.5M267.3 90.4v.9M267.6 92.9v4.7M269 91.8v1.4"/>
<path d="M272.7 88.1v2.3M272.7 90.8v4.6M274.1 87v1.4M274.2 91v4.7M277.2 98.4v4.7M277.9 86v4.6M279.2 98.2v4.7M279.3 86.2v4.7M280.5 94.6v1.2M281.5 95.4v4.7M281.7 82.6v1M291.2 98.7v4.7"/>
<path d="M293.2 98.6v4.7M294.5 94.9v1.2M295.5 95.7v4.7M302.9 94.9v1M308.2 94.9v1M281.2 106.2v2.4M283 106.2v2.4M287.9 103.4v2.4M295.3 106.6v2.4M297 106.6v2.4M301.9 103.7v2.4"/>
</g>
<g fill="none" stroke="#000" stroke-width=".51">
<path d="M359 43.5a1.62 1.62 0 0 0-2.1 .2M359.2 44.1a1.74 1.74 0 0 0-2.1 .2M365.1 47l.3 .6-.7 .6M365.4 47.5v4.7v.3l-.7 .4M370.8 54.5v2.5M361.4 63.2v1.1M261.9 94.7v2.5l.3 .5M267 89.9v1.6M267.2 92.4v4.7l.4 .5M268 91.7l-.7 .6 .3 .6M269 91.8l-.7 .6 .4 .6M272.4 87.6v3"/>
<path d="M272.7 90.8l1.5 .2M272.9 90.4l1.4 .2M273 95.5l1.2 .2M273 86.9l-.6 .5 .3 .7M274.1 87l-.7 .5v.4l.3 .2M277.9 86l1.4 .2M278 85.5l1.4 .2M278.1 90.7l1.2 .2M279 97.6a1.94 1.94 0 0 1-2 .2M279.2 98.2a1.94 1.94 0 0 1-2 .2M280.5 94.6l.4 .5-.2 .3M280.6 81.1v1"/>
<path d="M281.2 94.6l.4 .5-.1 .3M281.6 95.1l-.1 5M293.1 97.9a1.94 1.94 0 0 1-2.1 .2M293.2 98.6a1.94 1.94 0 0 1-2 .1M294.5 94.9l.4 .5-.1 .4M295.3 94.9l.4 .5-.2 .3M295.7 95.4l-.2 5M279.2 102.9a1.94 1.94 0 0 1-2 .2M281.2 108.6l.5 .2 1.3-.2M288.3 102.9v2.4l-.4 .5M293.2 103.3a1.94 1.94 0 0 1-2 .1M295.3 109l.5 .2 1.2-.2"/>
<path d="M302.3 103.2v2.4l-.4 .5"/>
</g>
<!-- layer: Border (ANSI) -->
<path d="M9.7 15.7h412.4v248h-412.4zM107.9 11.7v4M215.9 9.4v6.3l-2.2-3.8h4.4l-2.2 3.8M323.8 11.7v4M3.3 139.7h6.4l-3.9-2.2v4.4l3.9-2.2M422.1 139.7l3.9 2.2v-4.4l-3.9 2.2h6.4M107.9 263.7v4M215.9 263.7l2.2 3.8h-4.4l2.2-3.8v6.3M323.8 263.7v4" fill="none" stroke="#000" stroke-width=".7"/>
<!-- layer: Title (ANSI) -->
<path d="M225.3 209.7h69.8M269.7 200.2v9.5M295.1 215.9h127M295.1 200.2v63.5M295.1 257.3h127M295.1 244.6h127M307.8 244.6v12.7M323.6 257.3v6.4M333.2 244.6v12.7M371.3 257.3v6.4M409.4 244.6v12.7" fill="none" stroke="#000" stroke-width=".38"/>
<path d="M225.3 200.2h196.8v63.5h-196.8zM270.5 200.2v9.5" fill="none" stroke="#000" stroke-width=".51"/>
<!-- layer: Dimension (ANSI) -->
<g fill="none" stroke="#000" stroke-width=".31">
<path d="M38.4 23.3h24.3M41.6 23.3l.5 2.5h-1zM41.6 23.3v60.3M41.6 90v60.3M266.4 138.5v16.7M347.7 138.5v16.7M38.4 150.3h24.3M41.1 147.8h1l-.5 2.5zM47.1 156.8h15.6M50.3 156.8l.5 2.5h-1zM50.3 156.8v17.3M258.5 156.8h6.4"/>
<path d="M261.7 156.8l.5 2.5h-1zM261.7 156.8v6.3M266.4 141.7l2.5-.5v1zM266.4 141.7h32M315.7 141.7h32M345.2 141.2l2.5 .5-2.5 .5zM258.5 175.7h6.4M261.2 173.2h1l-.5 2.5zM261.7 169.4v6.3M47.1 197.7h15.6M49.8 195.3h1l-.5 2.4zM50.3 180.5v17.2"/>
<path d="M64.3 199.3v17.6M112 199.3v17.6M64.3 213.7l2.5-.4v.9zM64.3 213.7h16.9M95 213.7h17M109.4 213.3l2.6 .4-2.6 .5z"/>
</g>
<g fill="#000" stroke="#000" stroke-width=".31">
<path d="M41.6 23.3l.5 2.5zM41.6 23.3l.5 2.5h-1zM41.1 147.8l.5 2.5zM41.1 147.8h1l-.5 2.5zM50.3 156.8l.5 2.5zM50.3 156.8l.5 2.5h-1zM261.7 156.8l.5 2.5zM261.7 156.8l.5 2.5h-1zM266.4 141.7l2.5-.5zM266.4 141.7l2.5-.5v1zM345.2 142.2l2.5-.5zM345.2 141.2l2.5 .5-2.5 .5z"/>
<path d="M261.2 173.2l.5 2.5zM261.2 173.2h1l-.5 2.5zM49.8 195.3l.5 2.4zM49.8 195.3h1l-.5 2.4zM64.3 213.7l2.5-.4zM64.3 213.7l2.5-.4v.9zM109.4 214.2l2.6-.5zM109.4 213.3l2.6 .4-2.6 .5z"/>
</g>
<!-- layer: Symbol (ANSI) -->
<path d="M258.4 65.5h2.5l23.2 18.5M156.3 82.7l-20.8 .4-23.5 24.9M282.4 82l1.7 2-2.3-1.2zM113.3 105.9l.7 .6-2 1.5zM237.5 136.5l11.5 .7 17.4 19.6M205.7 156.4l20 .7 18.8 19.2M264.4 155.3l.7-.7 1.3 2.2zM243.1 174.2l1.4 2.1-2.1-1.4z" fill="none" stroke="#000" stroke-width=".31"/>
<path d="M281.8 82.8l2.3 1.2zM282.4 82l1.7 2-2.3-1.2zM113.3 105.9l-1.3 2.1zM113.3 105.9l.7 .6-2 1.5zM264.4 155.3l2 1.5zM264.4 155.3l.7-.7 1.3 2.2zM242.4 174.9l2.1 1.4zM243.1 174.2l1.4 2.1-2.1-1.4z" fill="#000" stroke="#000" stroke-width=".31"/>
<g font-size="6.3">
<text x="208.3" y="67.2">Raspberry Pi Zero</text>
<text x="35.5" y="89.1">4.00</text>
<text x="157" y="85.1">STARduino</text>
<text x="212.9" y="138.9">Heatsink</text>
<text x="299.2" y="144">2.559</text>
<text x="149.4" y="158.8">External Connectors</text>
<text x="257.3" y="168.5">.60</text>
<text x="44.2" y="179.6">1.29</text>
<text x="82" y="216">1.50</text>
<text x="295.9" y="229.3">STAR: Stratification and Tribocharging</text>
<text x="295.9" y="236.9">Analysis of Regolith</text>
<text x="334" y="256.4">Electronics Box Interior</text>
</g>
<g font-size="4.4">
<text x="226.1" y="208">Quinn Kupec</text>
<text x="270.5" y="208.2">2/21/2017</text>
<text x="312.7" y="209.2">Maryland Space Grant Balloon Payload Program</text>
</g>
<g font-size="4.2">
<text x="52.8" y="14.7">4</text>
<text x="160.8" y="14.7">3</text>
<text x="268.7" y="14.7">2</text>
<text x="376.7" y="14.7">1</text>
<text x="5.9" y="71.4">B</text>
<text x="423.5" y="71.4">B</text>
<text x="5.8" y="211.1">A</text>
<text x="423.4" y="211.1">A</text>
<text x="308.3" y="262.8">1.25 : 1</text>
<text x="383.7" y="262.8">1</text>
<text x="394.2" y="262.8">1</text>
<text x="52.8" y="267.7">4</text>
<text x="160.8" y="267.7">3</text>
<text x="268.7" y="267.7">2</text>
<text x="376.7" y="267.7">1</text>
</g>
<g font-size="3.5">
<text x="226.1" y="203.5">DRAWN</text>
<text x="295.9" y="219.2">TITLE</text>
<text x="297.9" y="248">SIZE</text>
<text x="334" y="248">DWG NO</text>
<text x="412.7" y="247.9">REV</text>
<text x="295.9" y="260.7">SCALE</text>
<text x="372.1" y="262.8">SHEET</text>
<text x="388.6" y="262.8">OF</text>
</g>
</svg>
